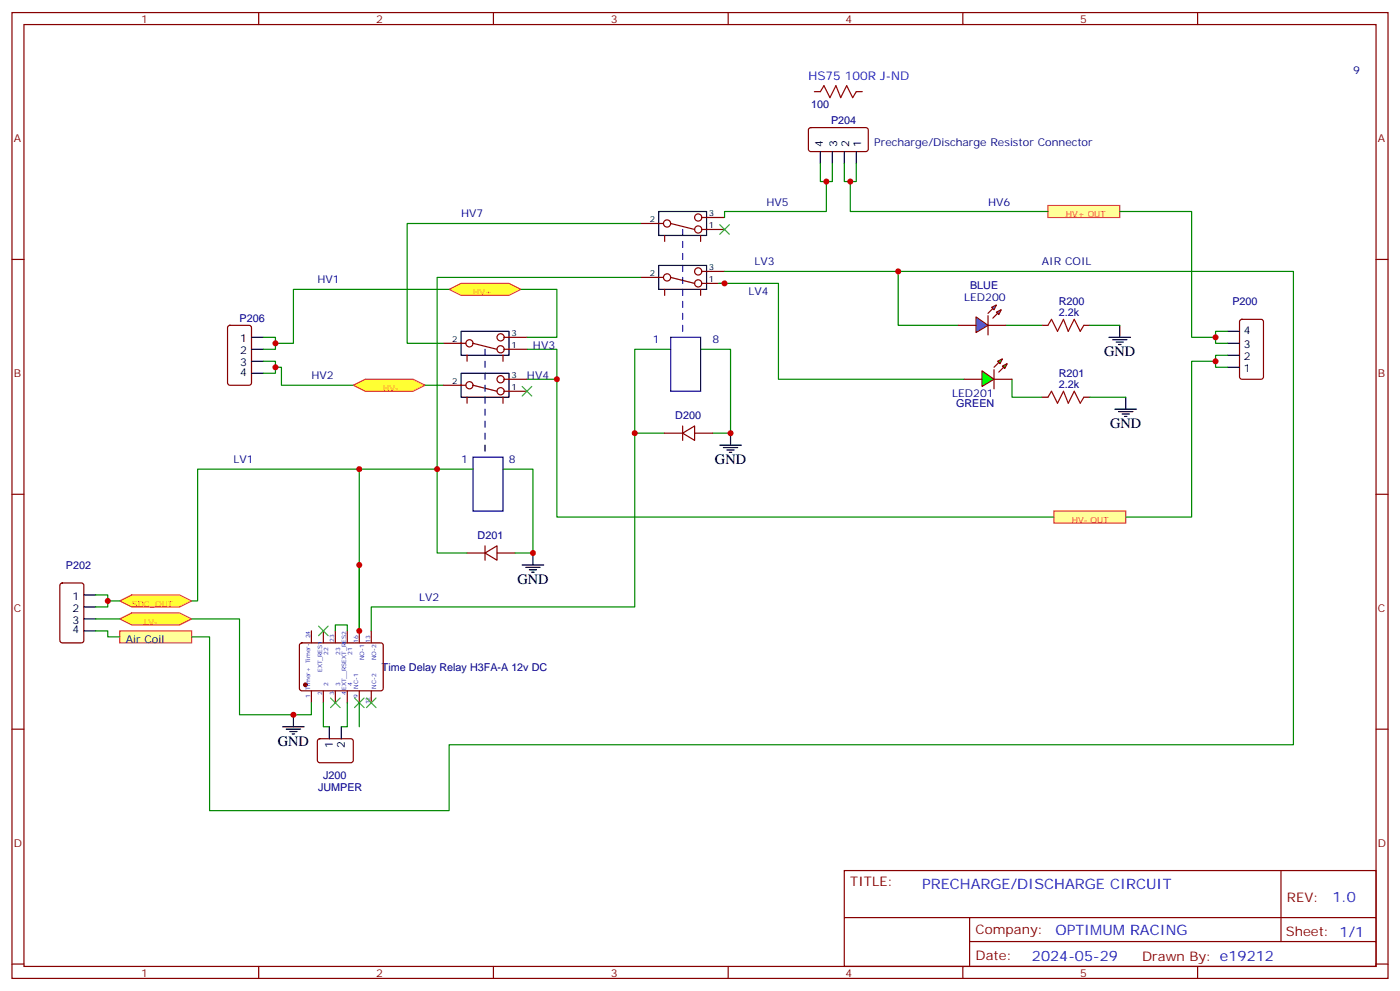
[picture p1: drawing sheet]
<svg xmlns="http://www.w3.org/2000/svg" width="412mm" height="292mm" viewBox="0 0 412 292" stroke-linecap="round" stroke-linejoin="round" font-family="sans-serif">
<g fill="none" stroke="#870000" stroke-width=".35">
<path d="M3.5 3.7h405.4v284.3h-405.4zM7.1 7.2h398.2v277.3h-398.2zM76.2 3.7v3.5M145.3 3.7v3.5M214.5 3.7v3.5M283.6 3.7v3.5M352.8 3.7v3.5M238.4 37.8l.4-.2h16.5l.5 .7-.1 5.9-.6 .4h-16.5l-.5-.7v-5.6zM3.5 76.4h3.6M405.3 76.4h3.6M67.3 96l.4-.2h5.7l.6 .4 .1 16.5-.5 .7h-5.9l-.6-.4-.1-16.5zM306.9 95.8h1.8"/>
<path d="M319.3 95.8h1.7M365.4 94.2l.4-.2h5.7l.6 .4 .1 16.5-.5 .7-5.9 .1-.6-.5-.1-16.5zM306.9 116.9h1.8M319.3 116.9h1.7M3.5 145.5h3.6M405.3 145.5h3.6M17.9 171.8l.4-.2h5.7l.6 .5 .1 16.5-.5 .6-5.9 .1-.6-.5-.1-16.5zM137.6 162.8h5.3M142.9 162.8l3.5-2.1v4.2zM142.9 160.7v4.2M146.4 162.8h5.3M88.4 189.5l.5-.2h23.6l.4 .7-.1 12.9-.6 .5-23.6-.1-.4-.6v-12.7z"/>
<path d="M91.7 185.7v3.6M95.2 185.7v3.6M98.8 185.7v3.6M102.3 185.7v3.6M105.8 185.7v3.6M109.4 185.7v3.6M3.5 214.7h3.6M91.7 203.4v3.5M95.2 203.4v3.5M98.8 203.4v3.5M102.3 203.4v3.5M105.8 203.4v3.5"/>
<path d="M109.4 203.4v3.5M405.3 214.7h3.6M248.7 256.3h156.6v28.2h-156.6zM377.3 256.3v20.9M248.7 270.1h156.5M285.6 277.2h119.6M285.6 270.1v14.2M3.5 283.8h3.6M76.2 284.5v3.5M145.3 284.5v3.5M214.5 284.5v3.5M283.6 284.5v3.5"/>
<path d="M352.8 284.5v3.5M405.3 283.8h3.6"/>
</g>
<circle cx="90" cy="201.6" r=".53" fill="#870000" stroke="#870000" stroke-width=".35"/>
<path d="M308.7 95.8l1-1.8 1.8 3.5 1.8-3.5 1.4 3.5 1.7-3.5 1.8 3.5 1.1-1.7M308.7 116.9l1-1.7 1.8 3.5 1.8-3.5 1.4 3.5 1.7-3.5 1.8 3.5 1.1-1.8" fill="none" stroke="#a10000" stroke-width=".35"/>
<g fill="none" stroke="#000" stroke-width=".35">
<path d="M241.7 44.6v3.6M245.2 44.6v3.6M248.7 44.6v3.6M252.2 44.6v3.6M74.1 99.3h3.5M361.6 97.5h3.5M74.1 109.9h3.5M74.1 106.4h3.5M74.1 102.8h3.5M361.6 101.1h3.5M361.6 104.6h3.5M361.6 108.1h3.5"/>
<path d="M24.7 178.7h3.5M24.7 175.2h3.5M24.7 185.7h3.5M24.7 182.2h3.5"/>
</g>
<g fill="#ff3" stroke="#f33" stroke-width=".35">
<path d="M35.3 176.9l3.5-1.7h14.1l3.5 1.7-3.5 1.8h-14.1z"/>
<path d="M35.3 182.2l3.5-1.8h14.1l3.5 1.8-3.5 1.8h-14.1z"/>
<path d="M104.1 113.4l3.5-1.7h14.1l3.5 1.7-3.5 1.8h-14.1z"/>
<path d="M132.3 85.2l3.5-1.8h14.1l3.6 1.8-3.6 1.8h-14.1z"/>
</g>
<g fill="#ff9" stroke="#f33" stroke-width=".35">
<path d="M308.7 60.5h21.1v3.5h-21.1z"/>
<path d="M310.4 150.5h21.2v3.5h-21.2z"/>
</g>
<path d="M194 62.3h14.1v7h-14.1zM194 78.1h14.1v7.1h-14.1zM135.8 97.5h14.1v7.1h-14.1zM135.8 109.9h14.1v7h-14.1zM97 214v3.5M100.5 214v3.5" fill="none" stroke="#000" stroke-width=".35"/>
<g fill="none" stroke="#870000" stroke-width=".35">
<path d="M188.7 65.8h6.7M195.8 69.3v1.8M197.6 65.8l7 1.8M206.4 69.3v1.8M206.7 64h6.7M206.7 67.6h6.7M206.7 79.9h6.7M148.5 99.3h6.7M188.7 81.7h6.7M195.8 85.2v1.8M197.6 81.7l7 1.7M206.4 85.2v1.8"/>
<path d="M206.7 83.4h6.7M130.5 101.1h6.7M130.5 113.4h6.7M137.6 104.6v1.8M137.6 116.9v1.8M139.3 101.1l7.1 1.7M139.3 113.4l7.1 1.8M148.2 104.6v1.8M148.2 116.9v1.8M148.5 102.8h6.7M148.5 111.7h6.7M148.5 115.2h6.7"/>
<path d="M93.7 217.7l.5-.2h9.4l.5 .7-.1 5.9-.6 .4h-9.5l-.4-.7v-5.6z"/>
<circle cx="196.5" cy="65.8" r="1.06"/>
<circle cx="205.7" cy="79.9" r="1.06"/>
<circle cx="205.7" cy="67.6" r="1.06"/>
<circle cx="205.7" cy="64" r="1.06"/>
<circle cx="147.5" cy="99.3" r="1.06"/>
<circle cx="196.5" cy="81.7" r="1.06"/>
<circle cx="205.7" cy="83.4" r="1.06"/>
<circle cx="138.3" cy="113.4" r="1.06"/>
<circle cx="138.3" cy="101.1" r="1.06"/>
<circle cx="147.5" cy="115.2" r="1.06"/>
<circle cx="147.5" cy="111.7" r="1.06"/>
<circle cx="147.5" cy="102.8" r="1.06"/>
</g>
<path d="M35.3 185.7h21.1v3.6h-21.1z" fill="#ff9" stroke="#f33" stroke-width=".35"/>
<path d="M197.6 99.3h8.8v15.9h-8.8zM139.3 134.6h8.9v15.9h-8.9z" fill="none" stroke="#000080" stroke-width=".35"/>
<g fill="none" stroke="#008700" stroke-width=".35">
<path d="M241.7 48.2v5.2h3.5v-5.2M243.4 53.4v8.9h-30v1.7M248.7 48.2v5.2h3.5v-5.2M250.5 53.4v8.9h58.2M188.7 65.8h-68.8v35.3h10.6M213.4 79.9h167.6v139.4h-248.7v19.4h-70.6v-51.2h-5.3M264.6 79.9v15.9h17.6M329.8 62.3h21.2v37h7.1M77.6 99.3h3.5v3.5h-3.5M132.3 85.2h-45.9v15.9h-5.3M153.5 85.2h10.5v14.1h-8.8M188.7 81.7h-59.9v56.4h-70.6v38.8h-1.8"/>
<path d="M211.7 83.4h17.6v28.3h54.7M296.3 95.8h10.6M321 95.8h8.8M361.6 97.5h-3.5v3.6h3.5M77.6 106.4h3.5v3.5h-3.5M81.1 108.1h1.8v5.3h21.2M125.2 113.4h5.3M155.2 102.8h8.8v49.4h146.4M155.2 111.7h8.8M197.6 102.8h-10.6v24.7h8.8M206.4 102.8h8.8v24.7h-5.3M298.1 111.7v5.2h8.8"/>
<path d="M321 116.9h10.6M358.1 106.4h-7.1v45.8h-19.4M361.6 104.6h-3.5v3.5h3.5M105.8 138.1v47.6M139.3 138.1h-10.5v24.7h8.8M148.2 138.1h8.8v24.7h-5.3M187 127.5v51.2h-77.6v7M28.2 175.2h3.5v3.5h-3.5M31.7 176.9h3.6M28.2 185.7h3.5v1.8h3.6M28.2 182.2h7.1M56.4 182.2h14.2v28.2h21.1v-3.5"/>
<path d="M98.8 185.7v-1.7h3.5v1.7M95.2 206.9v7.1h1.8M102.3 206.9v7.1h-1.8"/>
</g>
<g fill="none" stroke="#000" stroke-width=".35">
<path d="M326.7 99.3h6.3M329.8 95.8v3.5M327.7 100h4.3M328.8 100.7h2.1M329.5 101.4h.7M331.6 116.9v3.6M212 131.1h6.4M213.1 131.8h4.2M214.1 132.5h2.2M214.8 133.2h.7M215.2 127.5v3.6M328.4 120.5h6.4"/>
<path d="M329.5 121.2h4.2M330.6 121.9h2.1M331.3 122.6h.7M153.8 166.3h6.4M154.9 167h4.2M155.9 167.7h2.1M156.6 168.5h.7M157 162.8v3.5M83.3 214h6.3M84.3 214.7h4.2M85.4 215.4h2.1M86.1 216.1h.7"/>
<path d="M86.4 210.4v3.6"/>
</g>
<path d="M195.8 127.5h5.3M201.1 127.5l3.5-2.1v4.2zM201.1 125.4v4.2M204.6 127.5h5.3" fill="none" stroke="#870000" stroke-width=".35"/>
<path d="M212 66.1l2.8 2.9M214.8 66.1l-2.8 2.9M153.8 113.8l2.8 2.8M156.6 113.8l-2.8 2.8M93.8 184.3l2.9 2.8M96.7 184.3l-2.9 2.8M97.4 205.5l2.8 2.8M100.2 205.5l-2.8 2.8M104.4 205.5l2.8 2.8M107.2 205.5l-2.8 2.8M107.9 205.5l2.9 2.8M110.8 205.5l-2.9 2.8" fill="none" stroke="#3c3" stroke-width=".35"/>
<path d="M287.5 93.3l3.5 2.5-3.5 2.1z" fill="#09f" stroke="#870000" stroke-width=".35"/>
<path d="M291 93v5.6z" fill="#f00" stroke="#870000" stroke-width=".35"/>
<g fill="#870000" stroke="#870000" stroke-width=".35">
<path d="M291 92.3l1.5-1.5z"/>
<path d="M292.5 93.7l1.4-1.4z"/>
</g>
<g fill="#09f" stroke="#870000" stroke-width=".35">
<path d="M292.1 90.5l1.4-.7-.7 1.4z"/>
<path d="M293.5 91.9l1.4-.7-.7 1.4z"/>
</g>
<path d="M282.2 95.8h5.3M291 95.8h5.3M284 111.7h5.3M292.8 111.7h5.3" fill="none" stroke="#870000" stroke-width=".35"/>
<g fill="#0f0" stroke="#870000" stroke-width=".35">
<path d="M295.3 107.8l1.4-.7-.7 1.4z"/>
<path d="M293.9 106.4l1.4-.7-.7 1.4z"/>
</g>
<g fill="#870000" stroke="#870000" stroke-width=".35">
<path d="M294.2 109.5l1.4-1.4z"/>
<path d="M292.8 108.1l1.4-1.4z"/>
</g>
<path d="M292.8 108.8v5.7z" fill="#f00" stroke="#870000" stroke-width=".35"/>
<path d="M289.3 109.2l3.5 2.5-3.5 2.1z" fill="#0f0" stroke="#870000" stroke-width=".35"/>
<path d="M105.8 166.3v19.4M105.8 206.9v7.1" fill="none" stroke="#008700" stroke-width=".35"/>
<g fill="none" stroke="#000080" stroke-width=".35">
<path d="M201.1 67.6v1.7M201.1 71.1v1.7M201.1 74.6v1.8M201.1 78.1v1.8M201.1 81.7v1.7M201.1 85.2v1.8M201.1 88.7v1.8M201.1 92.3v1.7M201.1 95.8v1.7M142.9 102.8v1.8M142.9 106.4v1.7M142.9 109.9v1.8"/>
<path d="M142.9 113.4v1.8M142.9 116.9v1.8M142.9 120.5v1.7M142.9 124v1.8M142.9 127.5v1.8"/>
</g>
<path d="M142.9 131.1v1.7" fill="none" stroke="#000" stroke-width=".35"/>
<path d="M241.7 27l1-1.8 1.8 3.6 1.7-3.6 1.4 3.6 1.8-3.6 1.8 3.6 1-1.8" fill="none" stroke="#a10000" stroke-width=".35"/>
<path d="M239.9 27h1.8M252.2 27h1.8" fill="none" stroke="#870000" stroke-width=".35"/>
<g fill="#c00">
<circle cx="157" cy="162.8" r=".88"/>
<circle cx="215.2" cy="127.5" r=".88"/>
<circle cx="31.8" cy="176.9" r=".88"/>
<circle cx="86.4" cy="210.4" r=".88"/>
<circle cx="128.8" cy="138.1" r=".88"/>
<circle cx="105.8" cy="138.1" r=".88"/>
<circle cx="187" cy="127.5" r=".88"/>
<circle cx="81.1" cy="101.1" r=".88"/>
<circle cx="81.1" cy="108.1" r=".88"/>
<circle cx="358.1" cy="99.3" r=".88"/>
<circle cx="250.5" cy="53.4" r=".88"/>
<circle cx="358.1" cy="106.4" r=".88"/>
<circle cx="164" cy="111.7" r=".88"/>
<circle cx="213.4" cy="83.4" r=".88"/>
<circle cx="243.4" cy="53.4" r=".88"/>
<circle cx="264.6" cy="79.9" r=".88"/>
<circle cx="105.8" cy="166.3" r=".88"/>
<circle cx="105.8" cy="185.7" r=".88"/>
</g>
<g font-size="4.2">
<text x="325.3" y="105">GND</text>
<text x="327" y="126.1">GND</text>
<text x="210.6" y="136.7">GND</text>
<text x="152.4" y="172">GND</text>
<text x="81.8" y="219.6">GND</text>
</g>
<g font-size="4.2" fill="#00f">
<text x="271.6" y="261.6">PRECHARGE/DISCHARGE CIRCUIT</text>
<text x="392.5" y="265.6">1.0</text>
<text x="310.9" y="275.1">OPTIMUM RACING</text>
<text x="304" y="282.9">2024-05-29</text>
</g>
<g font-size="3.9" fill="#800">
<text x="250.5" y="260.9">TITLE:</text>
<text x="379.1" y="265.6">REV:</text>
<text x="287.4" y="275.1">Company:</text>
<text x="378.7" y="275.7">Sheet: 1/1</text>
<text x="287.4" y="282.8">Date:</text>
<text x="336.4" y="282.8">Drawn By: e19212</text>
</g>
<text font-size="3.5" fill="#00f" x="238.1" y="23.5">HS75 100R J-ND</text>
<g font-size="3.2" fill="#800">
<text x="41.6" y="6.7">1</text>
<text x="110.8" y="6.7">2</text>
<text x="179.9" y="6.7">3</text>
<text x="249.1" y="6.7">4</text>
<text x="318.2" y="6.7">5</text>
<text x="4.1" y="41.8">A</text>
<text x="405.9" y="41.8">A</text>
<text x="4.1" y="110.9">B</text>
<text x="405.9" y="110.9">B</text>
<text x="4.1" y="180.1">C</text>
<text x="405.9" y="180.1">C</text>
<text x="4.1" y="249.2">D</text>
<text x="405.9" y="249.2">D</text>
<text x="41.6" y="287.5">1</text>
<text x="110.8" y="287.5">2</text>
<text x="179.9" y="287.5">3</text>
<text x="249.1" y="287.5">4</text>
<text x="318.2" y="287.5">5</text>
</g>
<g font-size="3.2" fill="#000080">
<text x="398.6" y="21.7">9</text>
<text x="238.9" y="31.6">100</text>
<text x="244.8" y="36.5">P204</text>
<text x="257.5" y="42.9">Precharge/Discharge Resistor Connector</text>
<text x="135.8" y="64">HV7</text>
<text x="225.8" y="60.5">HV5</text>
<text x="291" y="60.5">HV6</text>
<text x="93.5" y="83.4">HV1</text>
<text x="222.2" y="78.1">LV3</text>
<text x="306.9" y="78.1">AIR COIL</text>
<text x="220.5" y="87">LV4</text>
<text x="284" y="88.7">LED200</text>
<text x="285.8" y="85.2">BLUE</text>
<text x="311.9" y="89.7">R200</text>
<text x="363" y="89.9">P200</text>
<text x="70.6" y="94.7">P206</text>
<text x="311.9" y="93">2.2k</text>
<text x="192.3" y="101.1">1</text>
<text x="209.9" y="101.1">8</text>
<text x="157" y="102.8">HV3</text>
<text x="91.7" y="111.7">HV2</text>
<text x="155.2" y="111.7">HV4</text>
<text x="311.9" y="110.9">R201</text>
<text x="280.5" y="116.9">LED201</text>
<text x="281.6" y="119.9">GREEN</text>
<text x="311.9" y="114.1">2.2k</text>
<text x="198.9" y="123.4">D200</text>
<text x="68.8" y="136.3">LV1</text>
<text x="135.8" y="136.3">1</text>
<text x="149.9" y="136.3">8</text>
<text x="140.7" y="158.7">D201</text>
<text x="19.4" y="167.4">P202</text>
<text x="123.5" y="176.9">LV2</text>
<text x="37" y="189.3">Air Coil</text>
<text x="112.5" y="197.5">Time Delay Relay H3FA-A 12v DC</text>
<text x="93.7" y="232.7">JUMPER</text>
<text x="95.2" y="229.2">J200</text>
</g>
<g font-size="3.2">
<text x="242.4" y="43.3" transform="rotate(-90 242.4 43.3)">4</text>
<text x="246.6" y="43.3" transform="rotate(-90 246.6 43.3)">3</text>
<text x="250.1" y="43.3" transform="rotate(-90 250.1 43.3)">2</text>
<text x="253.6" y="43.3" transform="rotate(-90 253.6 43.3)">1</text>
<text x="70.8" y="100.7">1</text>
<text x="366.4" y="98.2">4</text>
<text x="70.8" y="107.8">3</text>
<text x="70.8" y="104.2">2</text>
<text x="366.4" y="102.5">3</text>
<text x="366.4" y="106">2</text>
<text x="70.8" y="110.6">4</text>
<text x="366.4" y="109.5">1</text>
<text x="21.4" y="176.6">1</text>
<text x="21.4" y="183.6">3</text>
<text x="21.4" y="180.1">2</text>
<text x="21.4" y="186.4">4</text>
<text x="98.1" y="220.2" transform="rotate(-90 98.1 220.2)">1</text>
<text x="101.6" y="220.2" transform="rotate(-90 101.6 220.2)">2</text>
</g>
<g font-size="2.5">
<text x="191.4" y="65.4">2</text>
<text x="208.8" y="63.7">3</text>
<text x="208.8" y="67.2">1</text>
<text x="191.4" y="81.3">2</text>
<text x="208.8" y="79.6">3</text>
<text x="208.8" y="83.1">1</text>
<text x="133.2" y="100.7">2</text>
<text x="150.6" y="99">3</text>
<text x="150.6" y="102.5">1</text>
<text x="133.2" y="113.1">2</text>
<text x="150.6" y="111.3">3</text>
<text x="150.6" y="114.8">1</text>
</g>
<g font-size="2.5" fill="#f30">
<text x="314" y="64">HV+ OUT</text>
<text x="139.3" y="87">HV+</text>
<text x="112.9" y="115.2">HV-</text>
<text x="315.7" y="154">HV- OUT</text>
<text x="38.8" y="178.7">SDC_OUT</text>
<text x="42.3" y="184">LV-</text>
</g>
<g font-size="1.8" fill="#00f">
<text x="91.4" y="188" transform="rotate(-90 91.4 188)">24</text>
<text x="98.4" y="189.1" transform="rotate(-90 98.4 189.1)">23</text>
<text x="105.5" y="189.3" transform="rotate(-90 105.5 189.3)">16</text>
<text x="109" y="189.3" transform="rotate(-90 109 189.3)">13</text>
<text x="94.9" y="197.9" transform="rotate(-90 94.9 197.9)">EXT_RES1</text>
<text x="96.7" y="192.8" transform="rotate(-90 96.7 192.8)">22</text>
<text x="100.2" y="192.8" transform="rotate(-90 100.2 192.8)">23</text>
<text x="103.7" y="192.8" transform="rotate(-90 103.7 192.8)">21</text>
<text x="107.2" y="194.4" transform="rotate(-90 107.2 194.4)">NO-1</text>
<text x="110.8" y="194.4" transform="rotate(-90 110.8 194.4)">NO-2</text>
<text x="91.4" y="203" transform="rotate(-90 91.4 203)">Timer+ Timer-</text>
<text x="96.7" y="202.1" transform="rotate(-90 96.7 202.1)">2</text>
<text x="100.2" y="202.1" transform="rotate(-90 100.2 202.1)">3</text>
<text x="102" y="203.2" transform="rotate(-90 102 203.2)">EXT__RSEXT_RES2</text>
<text x="103.7" y="202.1" transform="rotate(-90 103.7 202.1)">4</text>
<text x="105.5" y="202.7" transform="rotate(-90 105.5 202.7)">NC-1</text>
<text x="110.8" y="202.7" transform="rotate(-90 110.8 202.7)">NC-2</text>
<text x="91.4" y="205.6" transform="rotate(-90 91.4 205.6)">1</text>
<text x="94.9" y="204.7" transform="rotate(-90 94.9 204.7)">2</text>
<text x="98.4" y="204.7" transform="rotate(-90 98.4 204.7)">3</text>
<text x="102" y="204.7" transform="rotate(-90 102 204.7)">4</text>
<text x="105.5" y="205.6" transform="rotate(-90 105.5 205.6)">9</text>
<text x="109" y="207.4" transform="rotate(-90 109 207.4)">12</text>
</g>
</svg>
